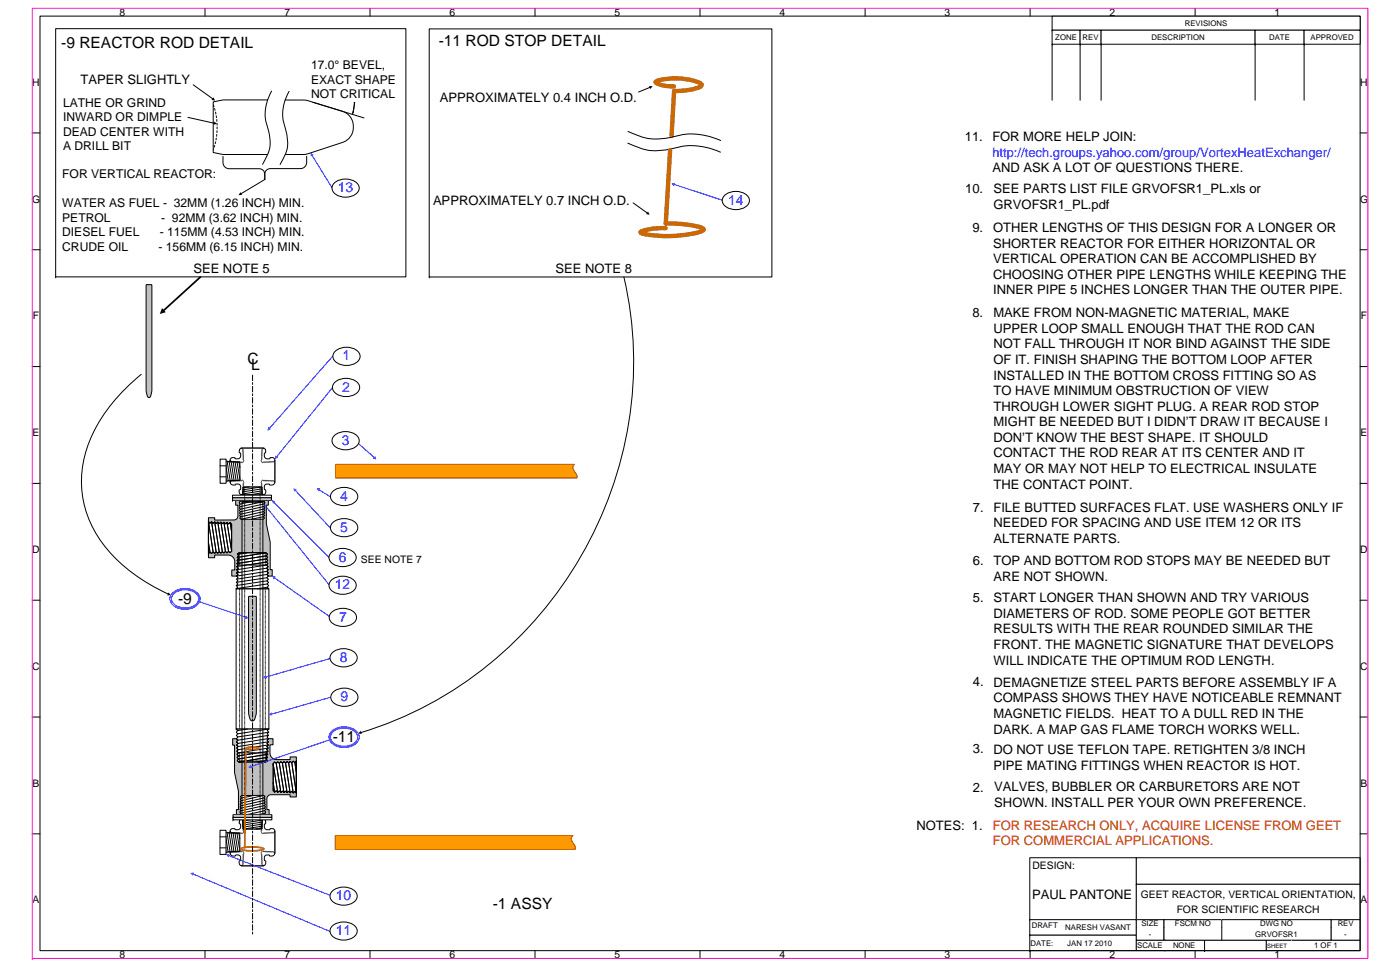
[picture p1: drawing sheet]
<svg xmlns="http://www.w3.org/2000/svg" width="267mm" height="184mm" viewBox="0 0 267 184" stroke-linecap="round" stroke-linejoin="round" font-family="sans-serif">
<path d="M63.9 88.4h45.6l-.3 .3a1.48 1.48 0 0 0 .5 1.5l.3 .5-.1 .3h-46z" fill-rule="evenodd" fill="#f90"/>
<path d="M63.9 88.4h45.6l-.3 .3a1.48 1.48 0 0 0 .5 1.5l.3 .5-.1 .3h-46z" fill="none" stroke="#930" stroke-width=".19"/>
<path d="M68.1 84.3l3.2 2.8" fill="none" stroke="#00f" stroke-width=".19"/>
<path d="M71.4 86.8l.3 .7-.7-.2z" fill="#00f"/>
<path d="M45.6 85.7v.1M45.7 85.5l.4-.2h4a.59 .59 0 0 1 .5 .5 .59 .59 0 0 1-.2 .6v.7a.73 .73 0 0 0 1 .1l.1-.1 .6 .1 .3 .4v4.2a.66 .66 0 0 1-.5 .5 .66 .66 0 0 1-.7-.1h-.6a.86 .86 0 0 0-.2 1l.1 .1a.6 .6 0 0 1-.4 1h-4a.59 .59 0 0 1-.5-.5 .59 .59 0 0 1 .2-.6v-.8l-.2-.2h-.6a.61 .61 0 0 1-.8 .2 .61 .61 0 0 1-.4-.6v-4.2l.3-.4 .6-.1 .1 .2a.72 .72 0 0 0 .9-.2 .72 .72 0 0 0-.1-1zM46 85.3h4.2l-.4 .4 .2 .2-.2 .2 .2 .2-.2 .2 .2 .2-.2 .1 .2 .2-.2 .2 .1 .2-.2 .2 .2 .4 .2 .1 .2-.2 .2 .2 .2-.2 .2 .2 .2-.2 .1 .2 .2-.2 .2 .2 .2-.2 .2 .1 .4-.3v4.2l-.4-.4-.2 .2-.2-.2-.2 .2-.2-.2-.1 .1-.2-.2-.2 .2-.2-.2-.2 .2-.2-.2-.2 .1-.2 .5 .2 .2-.1 .2 .2 .1-.2 .2 .2 .2-.2 .2 .2 .2-.2 .2 .2 .2-.2 .2 .4 .4h-4.2l.4-.4-.2-.2 .2-.2-.2-.2 .2-.2-.2-.2 .2-.2-.2-.2 .2-.1-.2-.2 .2-.2-.1-.5-.2-.1-.2 .2-.2-.2-.2 .2-.2-.2-.2 .2-.1-.1-.2 .2-.2-.2-.2 .2-.2-.2-.4 .4v-4.2l.4 .3 .2-.1 .2 .2 .2-.2 .2 .2 .1-.2 .2 .2 .2-.2 .2 .2 .2-.2 .2 .2 .2-.1 .1-.4-.2-.2 .2-.2-.2-.2 .2-.2-.2-.1 .2-.2-.2-.2 .2-.2-.2-.2 .2-.2zM50.6 85.7v.1M45.6 156.4h.1M45.7 156.2l.4-.2h4a.59 .59 0 0 1 .5 .4 .59 .59 0 0 1-.2 .6v.7a.77 .77 0 0 0 1 .2l.1-.1 .6 .1 .3 .4v4.1a.64 .64 0 0 1-.5 .6 .64 .64 0 0 1-.7-.2l-.6 .1a.86 .86 0 0 0-.2 1h.1a.59 .59 0 0 1-.4 1h-4a.59 .59 0 0 1-.5-.5 .59 .59 0 0 1 .2-.6v-.5l-.2-.4h-.7a.62 .62 0 0 1-.7 .1 .62 .62 0 0 1-.4-.6v-4.1l.3-.4 .6-.1 .1 .2a.72 .72 0 0 0 .9-.3 .72 .72 0 0 0-.1-.9zM46 156h4.2l-.4 .3 .2 .2-.2 .2 .2 .2-.2 .2 .2 .2-.2 .2 .2 .2-.2 .2 .1 .2-.2 .1 .2 .5h.2l.2-.1 .2 .1 .2-.2 .2 .2 .2-.2 .1 .2 .2-.2 .2 .2 .2-.2 .2 .2 .4-.4v4.2l-.4-.4-.2 .2-.2-.2-.2 .2-.2-.2-.1 .2-.2-.2-.2 .2-.2-.2-.2 .1-.2-.1h-.2l-.2 .5 .2 .2-.1 .2 .2 .2-.2 .2 .2 .2-.2 .1 .2 .2-.2 .2 .2 .2-.2 .2 .4 .4h-4.2l.4-.4-.2-.2 .2-.2-.2-.2 .2-.2-.2-.1 .2-.2-.2-.2 .2-.2-.2-.2 .2-.2-.1-.5h-.2l-.2 .1-.2-.1-.2 .2-.2-.2-.2 .2-.1-.2-.2 .2-.2-.2-.2 .2-.2-.2-.4 .4v-4.2l.4 .4 .2-.2 .2 .2 .2-.2 .2 .2 .1-.2 .2 .2 .2-.2 .2 .2 .2-.1 .2 .1h.2l.1-.5-.2-.1 .2-.2-.2-.2 .2-.2-.2-.2 .2-.2-.2-.2 .2-.2-.2-.2 .2-.2zM50.6 156.4h.1" fill="none" stroke="#000" stroke-width=".19"/>
<path d="M63.9 159.1h45.3l-.3 .3-.1 .4 .4 .8a1.08 1.08 0 0 1 .4 1.1h-45.7z" fill-rule="evenodd" fill="#f90"/>
<path d="M63.9 159.1h45.3l-.3 .3-.1 .4 .4 .8a1.08 1.08 0 0 1 .4 1.1h-45.7z" fill="none" stroke="#930" stroke-width=".19"/>
<path d="M196.2 163.3h20.3v11.8h-20.3z" fill="#fff"/>
<path d="M196.2 163.3h20.3v11.8h-20.3zM196.2 175.1h.1" fill="none" stroke="#000" stroke-width=".19"/>
<path d="M196.2 175.1h20.3v3h-20.3z" fill="#fff"/>
<path d="M196.2 175.1h20.3v3h-20.3zM196.2 178.1h.1" fill="none" stroke="#000" stroke-width=".19"/>
<path d="M196.2 178.1h20.3v2.9h-20.3z" fill="#fff"/>
<path d="M196.2 178.1h20.3v2.9h-20.3zM196.2 181h.1" fill="none" stroke="#000" stroke-width=".19"/>
<path d="M216.5 163.3h42.6v5.1h-42.6z" fill="#fff"/>
<path d="M216.5 163.3h42.6v5.1h-42.6zM216.5 168.4h.1" fill="none" stroke="#000" stroke-width=".19"/>
<path d="M216.5 168.4h42.6v6.7h-42.6z" fill="#fff"/>
<path d="M216.5 168.4h42.6v6.7h-42.6zM216.5 175.1h.1" fill="none" stroke="#000" stroke-width=".19"/>
<path d="M216.5 175.1h5.2v1.6h-5.2z" fill="#fff"/>
<path d="M216.5 176.7v-1.6h5.2v1.6" fill="none" stroke="#000" stroke-width=".19"/>
<path d="M221.7 175.1h11v1.6h-11z" fill="#fff"/>
<path d="M221.7 176.7v-1.6h11v1.6" fill="none" stroke="#000" stroke-width=".19"/>
<path d="M232.7 175.1h20.9v1.6h-20.9z" fill="#fff"/>
<path d="M232.7 176.7v-1.6h20.9v1.6" fill="none" stroke="#000" stroke-width=".19"/>
<path d="M253.6 175.1h5.5v1.6h-5.5z" fill="#fff"/>
<path d="M253.6 176.7v-1.6h5.5v1.6" fill="none" stroke="#000" stroke-width=".19"/>
<path d="M216.5 176.7h5.2v2.4h-5.2z" fill="#fff"/>
<path d="M216.5 176.7v2.4h5.2v-2.4" fill="none" stroke="#000" stroke-width=".19"/>
<path d="M221.7 176.7h11v2.4h-11z" fill="#fff"/>
<path d="M221.7 176.7v2.4h11v-2.4" fill="none" stroke="#000" stroke-width=".19"/>
<path d="M232.7 176.7h20.9v2.4h-20.9z" fill="#fff"/>
<path d="M232.7 176.7v2.4h20.9v-2.4" fill="none" stroke="#000" stroke-width=".19"/>
<path d="M253.6 176.7h5.5v2.4h-5.5z" fill="#fff"/>
<path d="M253.6 176.7v2.4h5.5v-2.4" fill="none" stroke="#000" stroke-width=".19"/>
<path d="M216.5 179.1h5.6v1.9h-5.6z" fill="#fff"/>
<path d="M222.1 179.1h-5.6v1.9h5.6" fill="none" stroke="#000" stroke-width=".19"/>
<path d="M221.7 179.1h7.8v1.9h-7.8z" fill="#fff"/>
<path d="M221.7 179.1h7.8v1.9h-7.8" fill="none" stroke="#000" stroke-width=".19"/>
<path d="M229.5 179.1h11.7v1.9h-11.7z" fill="#fff"/>
<path d="M229.5 179.1h11.7v1.9h-11.7zM229.5 181h.1" fill="none" stroke="#000" stroke-width=".19"/>
<path d="M241.2 179.1h4.9v1.9h-4.9z" fill="#fff"/>
<path d="M246.1 179.1h-4.9v1.9h4.9" fill="none" stroke="#000" stroke-width=".19"/>
<path d="M246.1 179.1h13v1.9h-13z" fill="#fff"/>
<path d="M10.6 5.5h66.7v47.2h-66.7zM51.7 17.4a8.5 8.5 0 0 0-.5 7.5 6.7 6.7 0 0 1-.9 5.8l-.3 .6M55.1 17.4a8.4 8.4 0 0 0-.6 7.5 6.6 6.6 0 0 1-.8 5.8l-.3 .6M10.6 52.7h.1M246.1 179.1h13v1.9h-13" fill="none" stroke="#000" stroke-width=".19"/>
<path d="M38.2 52.7l-7.1 6.5" fill="none" stroke="#000" stroke-width=".33"/>
<path d="M30.9 58.7l.7 .8-1.2 .3z" fill="#000"/>
<path d="M59.5 19.5l9.8 3zM59.6 19.1h10.2z" fill-rule="evenodd" fill="#fff"/>
<path d="M59.5 19.5l9.8 3zM59.6 19.1h10.2zM67.5 19.6l-.4 2.2M67.5 19.1l-.2 2.2" fill="none" stroke="#000" stroke-width=".19"/>
<path d="M67.5 19.1l.2 .5h-.3zM67.1 21.3h.3l-.3 .5z" fill="#000"/>
<path d="M59.2 11.1h16.2v8.3h-16.2z" fill="#fff"/>
<path d="M36.8 16.2l3.8 2.6M51 19h-8.5l-1.9 .4v9.6l1.9 .4h8.4M54.3 19l4.1 .1 6.8 2.1a3.2 3.2 0 0 1 2.1 2.9 3.2 3.2 0 0 1-2 3l-6.9 2.2-4 .1M35.8 22.4l5 1.1" fill="none" stroke="#000" stroke-width=".19"/>
<path d="M40.6 19.9a12.7 12.7 0 0 1 0 8.6" fill="none" stroke="#000" stroke-width=".19" stroke-dasharray=".5 .2" stroke-linecap="butt"/>
<path d="M40.7 18.5l.3 .7-.7-.1zM40.8 23.2l.5 .4-.6 .1z" fill="#000"/>
<path d="M27.9 54.2h1v.2v19.7l-.2 1.3-.3 .3-.3-.3-.3-1.3z" fill-rule="evenodd" fill="#c0c0c0"/>
<path d="M27.9 54.2h1v.2v19.7l-.2 1.3-.3 .3-.3-.3-.3-1.3zM26.9 71.3a30.7 30.7 0 0 0-10.6 15 19.8 19.8 0 0 0 5.7 20 34.2 34.2 0 0 0 10.1 6.8" fill="none" stroke="#000" stroke-width=".19"/>
<path d="M32.1 112.8l.5 .5-.7 .1z" fill="#000"/>
<path d="M47.4 113.6h1.4v.2v22.3a1.31 1.31 0 0 1-.5 1.1 .45 .45 0 0 1-.7-.2l-.3-1.4z" fill-rule="evenodd" fill="#c0c0c0"/>
<path d="M47.4 113.6h1.4v.2v22.3a1.31 1.31 0 0 1-.5 1.1 .45 .45 0 0 1-.7-.2l-.3-1.4zM46.1 155h4l-.2 .2 .2 .2-.2 .2 .2 .2-.3 .2 .2 .2-.2 .1 .2 .2-.2 .2 .2 .2-.2 .2 .2 .2-.2 .2 .2 .2-.2 .2h-3.4l-.2-.2 .2-.2-.2-.2 .2-.2-.2-.2 .2-.2-.2-.2 .1-.2-.2-.1 .2-.2-.2-.2 .2-.2-.2-.2 .2-.2zM47.5 155l-1.2 .2M50 157.7l-1.2 .2M50 157.3l-3.6 .6M50 156.9l-3.6 .6M50 156.2l-3.6 .5M50 156.5l-3.6 .6M50 155.8l-3.7 .5M50.1 155.4l-3.8 .6M50.1 155l-3.8 .6" fill="none" stroke="#000" stroke-width=".19"/>
<path d="M45.6 97.4h4.9v47.5h-4.9z" fill="none" stroke="#000" stroke-width=".19" stroke-dasharray=".2 .1" stroke-linecap="butt"/>
<path d="M39.7 98.6h1.2v.4h3.7a.74 .74 0 0 0 .7-.8v-2h-.4v-.9h6.2v.9h-.4v3.5l.8 3.6v5.2h.4v1.2h-7.7v-1.2h.5v-1.5a1.25 1.25 0 0 0-1.2-1.3h-2.6v.5h-1.2v-.8l.3-.3 .3 .3 .3-.3 .3 .3 .3-.3 .3 .3 .3-.3 .3 .2 .3-.2 .3 .2 .2-.3 .3 .3 .3-.3 .3 .3 .3-.3v-1.6v-3.6l-.2-.3-.4 .3-.2-.3-.4 .3-.2-.3-.3 .2-.3-.3-.3 .3-.3-.3-.3 .3-.3-.3-.3 .3-.3-.3-.3 .3-.3-.4v6.1zM45.2 105.5l.3 .4-.3 .2 .3 .3-.3 .3 .2 .3-.3 .3 .3 .3-.3 .3 .3 .3-.3 .3 .3 .3-.3 .3 .2 .3-.3 .3h6.1l-.3-.3 .3-.3-.3-.3 .3-.3-.3-.3 .3-.3-.3-.3 .2-.3-.3-.3 .3-.3-.3-.3 .3-.2-.3-.3 .3-.3-.3-.3h-5.2z" fill-rule="evenodd" fill="#c0c0c0"/>
<g fill="none" stroke="#000" stroke-width=".19">
<path d="M39.7 99.3l.9 5.8-.3 .3-.3-.3-.3-1.7zM39.7 99.3l.3 .4 .3-.3 .9 5.7-.3 .3-.3-.3zM39.7 98.6h1.2v.4h3.7a.74 .74 0 0 0 .7-.8v-2h-.4v-.9h6.2v.9h-.4v3.5l.8 3.6v5.2h.4v1.2h-7.7v-1.2h.5v-1.5a1.25 1.25 0 0 0-1.2-1.3h-2.6v.5h-1.2v-.8l.3-.3 .3 .3 .3-.3 .3 .3 .3-.3 .3 .3 .3-.3 .3 .2 .3-.2 .3 .2 .2-.3 .3 .3 .3-.3 .3 .3 .3-.3v-1.6v-3.6l-.2-.3-.4 .3-.2-.3-.4 .3-.2-.3-.3 .2-.3-.3-.3 .3-.3-.3-.3 .3-.3-.3-.3 .3-.3-.3-.3 .3-.3-.4v6.1zM40.3 99.4l.3 .3 .3-.3 .9 5.7-.3 .3-.3-.3zM40.9 99.4l.3 .3 .3-.3 .9 5.7-.3 .2-.3-.2zM41.5 99.4l.3 .3 .3-.3 .8 5.6-.2 .3-.3-.2zM42.1 99.4l.3 .3 .3-.2 .8 5.5-.2 .3-.4-.3zM42.7 99.5l.2 .3 .3-.3 .9 5.5-.2 .3-.4-.3zM43.9 99.5l.2 .3v1.5zM39.7 103.4l.3 1.7-.3 .3zM44.1 101.3v3.7l-.9-5.5 .3 .3 .4-.3 .2 1.8M45 109.7l5.8-.9 .3 .3-.3 .3-1.7 .3z"/>
<path d="M45.1 109.1l5.7-.9 .3 .3-.3 .3-5.8 .9 .3-.3zM45.1 108.5l5.7-.9 .3 .3-.3 .3-5.7 .9 .3-.3zM45.1 107.9l5.6-.9 .3 .3-.2 .3-5.7 .9 .3-.3zM45.1 107.3l5.6-.9 .3 .3-.3 .3-5.6 .9 .3-.3zM45.2 106.7l5.5-.8 .3 .2-.3 .3-5.6 .9 .3-.3zM45.2 106.2l5.5-.9 .3 .2-.3 .4-5.5 .8 .3-.3zM45.2 105.5l.3-.2h5.2l.3 .3-.3 .3 .3 .3-.3 .2 .3 .3-.3 .3 .3 .3-.2 .3 .3 .3-.3 .3 .3 .3-.3 .3 .3 .3-.3 .3 .3 .3h-6.1l.3-.3-.2-.3 .3-.3-.3-.3 .3-.3-.3-.3 .3-.3-.3-.3 .3-.3-.2-.3 .3-.3-.3-.3 .3-.2zM45.2 105.5l1.9-.2h3.6l-5.5 .9 .3-.3zM45.2 105.5l.3-.2h1.5zM49.1 109.7l1.7-.3 .3 .3z"/>
</g>
<path d="M45.5 95.3h5l-.2 .2 .2 .3-.2 .2 .2 .2-.3 .3 .3 .2-.3 .2 .2 .3-.2 .2 .2 .3-.2 .2 .2 .3-.2 .2 .2 .3-.3 .2h-4.2l-.2-.2 .2-.3-.3-.2 .3-.3-.3-.2 .2-.2-.2-.3 .2-.2-.2-.3 .2-.2-.2-.3 .2-.2-.2-.2 .2-.3z" fill-rule="evenodd" fill="#fff"/>
<g fill="none" stroke="#000" stroke-width=".19">
<path d="M45.5 95.3h5l-.2 .2 .2 .3-.2 .2 .2 .2-.3 .3 .3 .2-.3 .2 .2 .3-.2 .2 .2 .3-.2 .2 .2 .3-.2 .2 .2 .3-.3 .2h-4.2l-.2-.2 .2-.3-.3-.2 .3-.3-.3-.2 .2-.2-.2-.3 .2-.2-.2-.3 .2-.2-.2-.3 .2-.2-.2-.2 .2-.3zM46.2 92.9l.2-.2h3.4l.2 .2-.2 .2 .2 .2-.2 .2 .2 .2-.2 .2 .2 .2-.2 .2 .3 .1-.2 .3 .2 .1-.2 .2 .2 .2-.2 .2 .2 .2h-4l.2-.2-.2-.2 .2-.2-.2-.2 .2-.1-.1-.3 .2-.1-.2-.2 .2-.2-.2-.2 .2-.2-.2-.2 .2-.2zM46.8 95.3l-1 .2M47.4 92.7l-1.2 .2M49 95.3l-3.2 .7M49.8 92.7l-3.6 .6M49.8 93.1l-3.6 .6M49.8 93.5l-3.6 .6M49.8 93.9l-3.6 .5M49.9 94.3l-3.7 .5M49.9 95.1l-3.8 .5M49.9 95.4l-1.3 .2"/>
<path d="M49.9 94.7l-3.8 .5M50.2 98.4l-2.3 .5M50.2 97.9l-4.3 1M50.2 97.4l-4.3 1M50.2 96.9l-4.3 1M50.2 96.5l-4.4 1M50.3 96l-4.5 1M50.3 95.5l-4.5 1"/>
</g>
<path d="M44.3 140.7h7.7v1.1h-.6v1.6a1.23 1.23 0 0 0 1.3 1.3h2.6v-.6h1.2v.8l-.3 .3-.3-.3-.3 .4-.3-.3-.3 .3-.3-.3-.3 .3-.3-.3-.3 .3-.3-.2-.3 .3-.3-.3-.3 .3-.3-.3-.3 .3v5.2l.3 .3 .3-.3 .3 .3 .3-.3 .3 .3 .3-.3 .3 .3 .3-.2 .3 .3 .3-.3 .3 .3 .3-.3 .3 .3 .3-.3 .3 .3v-6.1v6.9h-1.2v-.5h-3.8a.77 .77 0 0 0-.7 .8v2.1h.5v.9h-6.3v-.9h.4v-3.5l-.7-3.6v-5.2h-.4zM45 140.7l.3 .3-.3 .3 .4 .3-.3 .3 .3 .3-.3 .3 .3 .2-.3 .3 .3 .3-.3 .3 .3 .3-.2 .3 .3 .3-.3 .3 .3 .3h5.2l.2-.3-.2-.3 .3-.2-.3-.4 .3-.2-.3-.4 .3-.2-.2-.4 .3-.2-.3-.3 .3-.3-.3-.3 .3-.3-.3-.3 .3-.3z" fill-rule="evenodd" fill="#c0c0c0"/>
<g fill="none" stroke="#000" stroke-width=".19">
<path d="M44.3 140.7h7.7v1.1h-.6v1.6a1.23 1.23 0 0 0 1.3 1.3h2.6v-.6h1.2v.8l-.3 .3-.3-.3-.3 .4-.3-.3-.3 .3-.3-.3-.3 .3-.3-.3-.3 .3-.3-.2-.3 .3-.3-.3-.3 .3-.3-.3-.3 .3v5.2l.3 .3 .3-.3 .3 .3 .3-.3 .3 .3 .3-.3 .3 .3 .3-.2 .3 .3 .3-.3 .3 .3 .3-.3 .3 .3 .3-.3 .3 .3v-6.1v6.9h-1.2v-.5h-3.8a.77 .77 0 0 0-.7 .8v2.1h.5v.9h-6.3v-.9h.4v-3.5l-.7-3.6v-5.2h-.4zM45 140.7h2.1l-1.8 .3zM45 140.7h6.1l-.3 .3 .3 .3-.3 .3 .3 .3-.3 .3 .3 .3-.3 .2 .2 .4-.3 .2 .3 .4-.3 .2 .3 .4-.3 .2 .2 .3-.2 .3h-5.2l-.3-.3 .3-.3-.3-.3 .2-.3-.3-.3 .3-.3-.3-.3 .3-.3-.3-.2 .3-.3-.3-.3 .3-.3-.4-.3 .3-.3zM45.3 141l1.8-.3h4l-5.7 .9-.4-.3zM45.4 141.6l5.7-.9-.3 .3 .3 .3-5.7 .9-.3-.3zM45.4 142.2l5.7-.9-.3 .3 .3 .3-5.7 .8-.3-.2zM45.4 142.7l5.7-.8-.3 .3 .3 .3-5.7 .8-.3-.2zM45.4 143.3l5.7-.8-.3 .2 .2 .3-5.6 .9-.3-.2zM45.4 143.9l5.6-.9-.3 .3 .3 .3-5.5 .9-.3-.2zM45.5 144.5l5.5-.9-.3 .3 .3 .3-5.5 .9-.3-.3zM45.5 145.1l5.5-.9-.3 .3 .2 .3-1.8 .3zM49.1 145.1l1.8-.3-.2 .3z"/>
<path d="M52 145.4l.9 5.5-.3-.3-.3 .2-.3-1.8zM52 149.1l.3 1.7-.3-.2zM52.3 145.1l.3 .3 .9 5.5-.3-.3-.3 .3-.9-5.5zM52.9 145.1l.3 .3 .9 5.5-.3-.3-.3 .3-.9-5.5zM53.5 145.1l.3 .2 .9 5.7-.3-.3-.3 .2-.9-5.5zM54.1 145l.3 .3 .9 5.7-.3-.3-.3 .3-.9-5.7zM54.7 145l.3 .3 .9 5.7-.3-.3-.3 .3-.9-5.7zM55.3 145l.3 .3 .9 5.7-.3-.3-.3 .3-.9-5.7zM55.9 144.9l.3 .3 .3 1.8v4l-.9-5.7zM56.5 144.9v2.1l-.3-1.8z"/>
</g>
<path d="M46 151.5h4.2l.3 .2-.2 .3 .2 .2-.2 .2 .2 .3-.2 .2 .3 .3-.3 .2 .3 .2-.2 .3 .2 .2-.2 .3 .2 .2-.2 .3 .2 .2h-5l.3-.2-.2-.3 .2-.2-.2-.3 .2-.2-.2-.3 .2-.2-.2-.2 .3-.2-.3-.3 .3-.2-.2-.3 .2-.2-.2-.3z" fill-rule="evenodd" fill="#fff"/>
<path d="M45 112.1h6.2v26.7h-6.2zM46 151.5h4.2l.3 .2-.2 .3 .2 .2-.2 .2 .2 .3-.2 .2 .3 .3-.3 .2 .3 .2-.2 .3 .2 .2-.2 .3 .2 .2-.2 .3 .2 .2h-5l.3-.2-.2-.3 .2-.2-.2-.3 .2-.2-.2-.3 .2-.2-.2-.2 .3-.2-.3-.3 .3-.2-.2-.3 .2-.2-.2-.3zM48.3 151.5l-2.3 .5M50.2 151.5l-4.2 1M50.3 152l-4.3 1M50.3 152.4l-4.4 1M50.3 152.9l-4.4 1M50.3 153.4l-4.4 1M50.4 153.9l-4.5 1M50.4 154.4l-3.2 .7M50.4 154.9l-1 .2" fill="none" stroke="#000" stroke-width=".19"/>
<path d="M45.2 107.9l.3-.3h5.2l.3 .3-.2 .3 .3 .3-.3 .3 .3 .3-.3 .3 .3 .3-.3 .3 .3 .3-.3 .3 .4 .3-.3 .3 .3 .3-.3 .3 .3 .3h-6.2l.3-.3-.3-.3 .3-.3-.3-.3 .3-.3-.2-.3 .3-.3-.3-.3 .3-.3-.3-.3 .3-.3-.3-.3 .3-.3z" fill-rule="evenodd" fill="#fff"/>
<path d="M45.2 107.9l.3-.3h5.2l.3 .3-.2 .3 .3 .3-.3 .3 .3 .3-.3 .3 .3 .3-.3 .3 .3 .3-.3 .3 .4 .3-.3 .3 .3 .3-.3 .3 .3 .3h-6.2l.3-.3-.3-.3 .3-.3-.3-.3 .3-.3-.2-.3 .3-.3-.3-.3 .3-.3-.3-.3 .3-.3-.3-.3 .3-.3zM47 107.6l-1.8 .3M50.7 107.6l-5.6 .9M50.8 108.2l-5.7 .9M50.8 108.8l-5.7 .9M50.8 109.4l-5.7 .9M50.8 110l-5.8 .9M50.8 110.6l-5.8 .9M50.9 111.2l-5.9 .9M50.9 111.8l-1.8 .3" fill="none" stroke="#000" stroke-width=".19"/>
<path d="M45 138.9l6.2-.1-.3 .3 .3 .3-.3 .3 .3 .3-.3 .3 .2 .4-.3 .2 .3 .4-.3 .2 .3 .4-.3 .2 .3 .4-.3 .2 .3 .4-.4 .3h-5.3l-.3-.3 .3-.3-.3-.3 .3-.3-.3-.3 .3-.3-.3-.3 .3-.4-.4-.2 .3-.4-.3-.2 .3-.4-.3-.3 .3-.3z" fill-rule="evenodd" fill="#fff"/>
<path d="M46.1 95.6h4v59.6h-4zM45 138.9l6.2-.1-.3 .3 .3 .3-.3 .3 .3 .3-.3 .3 .2 .4-.3 .2 .3 .4-.3 .2 .3 .4-.3 .2 .3 .4-.3 .2 .3 .4-.4 .3h-5.3l-.3-.3 .3-.3-.3-.3 .3-.3-.3-.3 .3-.3-.3-.3 .3-.4-.4-.2 .3-.4-.3-.2 .3-.4-.3-.3 .3-.3zM47.1 138.8l-1.8 .3M51.2 139.4l-5.9 .9M51.2 138.8l-5.9 .9M51 143.1l-1.8 .3M51.1 142.5l-5.7 .9M51.1 141.9l-5.7 .9M51.1 141.3l-5.7 .9M51.1 140.7l-5.7 .9M51.2 140l-5.8 .9" fill="none" stroke="#000" stroke-width=".19"/>
<path d="M44.3 94.8h7.4v.5h-7.4z" fill="#fff"/>
<path d="M44.3 94.8h7.4v.5h-7.4zM44.3 95.3h.1" fill="none" stroke="#000" stroke-width=".19"/>
<path d="M44.3 94.3h7.4v.5h-7.4z" fill="#fff"/>
<path d="M44.3 94.3h7.4v.5h-7.4zM44.3 94.8h.1" fill="none" stroke="#000" stroke-width=".19"/>
<path d="M44.4 155.7h7.4v.4h-7.4z" fill="#fff"/>
<path d="M44.4 155.7h7.4v.4h-7.4zM44.4 156.1h.1" fill="none" stroke="#000" stroke-width=".19"/>
<path d="M44.4 155.2h7.4v.4h-7.4z" fill="#fff"/>
<path d="M44.4 155.2h7.4v.4h-7.4zM44.4 155.6h.1" fill="none" stroke="#000" stroke-width=".19"/>
<path d="M62.9 125.4l-12.3 3.5" fill="none" stroke="#00f" stroke-width=".19"/>
<path d="M50.1 129.1l.5-.5 .2 .6z" fill="#00f"/>
<path d="M62.9 132.8l-11.2 3.2" fill="none" stroke="#00f" stroke-width=".19"/>
<path d="M51.2 136.1l.5-.4 .2 .6z" fill="#00f"/>
<path d="M52.2 95.7l10.5 10.4" fill="none" stroke="#00f" stroke-width=".19"/>
<path d="M51.8 95.3l.7 .2-.5 .4z" fill="#00f"/>
<path d="M56.2 93.4l6.7 7.1" fill="none" stroke="#00f" stroke-width=".19"/>
<path d="M55.9 93l.6 .2-.4 .4z" fill="#00f"/>
<path d="M63.3 73.9l-10.6 13.1" fill="none" stroke="#00f" stroke-width=".19"/>
<path d="M52.5 86.7l.5 .4-.6 .3z" fill="#00f"/>
<path d="M52.3 110l10.4 7.4" fill="none" stroke="#00f" stroke-width=".19"/>
<path d="M51.9 109.7l.6 .1-.3 .5z" fill="#00f"/>
<path d="M63.4 67.8l-12.1 13.8" fill="none" stroke="#00f" stroke-width=".19"/>
<path d="M51.1 81.3l.5 .4-.7 .3z" fill="#00f"/>
<path d="M60.8 93.3l2.1 1.3" fill="none" stroke="#00f" stroke-width=".19"/>
<path d="M60.3 93h.7l-.3 .6z" fill="#00f"/>
<path d="M42.9 87.8h.4l.2 .2 .1-.2 .2 .2 .2-.2 .2 .2 .2-.1 .2 .2 .2-.2 .2 .2 .1-.2 .2 .2 .2-.2 .2 .2v3.3l-.2 .2-.2-.2-.1 .2-.2-.2-.2 .2-.2-.2-.2 .2-.2-.2-.2 .2-.2-.1-.1 .2-.2-.2-.2 .2-.4-.2v.2z" fill-rule="evenodd" fill="#fff"/>
<path d="M42.9 87.8h.4l.2 .2 .1-.2 .2 .2 .2-.2 .2 .2 .2-.1 .2 .2 .2-.2 .2 .2 .1-.2 .2 .2 .2-.2 .2 .2v3.3l-.2 .2-.2-.2-.1 .2-.2-.2-.2 .2-.2-.2-.2 .2-.2-.2-.2 .2-.2-.1-.1 .2-.2-.2-.2 .2-.4-.2v.2zM42.9 87.8l.6 3.7M42.9 90.3l.2 1.2M43.3 87.8l.5 3.7M43.6 87.8l.6 3.6M44 87.8l.6 3.6M44.4 87.9l.6 3.5M44.8 87.9l.5 3.5M45.1 87.9l.6 3.5M45.5 87.9l.2 1.2" fill="none" stroke="#000" stroke-width=".19"/>
<path d="M41.9 87.4h1.2v4.6h-1.2z" fill="#fff"/>
<path d="M41.9 87.4h1.2v4.6h-1.2z" fill="none" stroke="#000" stroke-width=".19"/>
<path d="M42.9 158.5h.3l.2 .2 .2-.2 .2 .2 .2-.2 .2 .2 .2-.2 .2 .2 .1-.1 .2 .1 .2-.1 .2 .2 .2-.2 .2 .2v3.3l-.2 .1-.2-.1-.2 .2-.2-.2-.1 .2-.2-.2-.2 .2-.2-.2-.2 .2-.2-.2-.2 .2-.2-.1-.1 .1-.4-.1v.1z" fill-rule="evenodd" fill="#fff"/>
<path d="M42.9 158.5h.3l.2 .2 .2-.2 .2 .2 .2-.2 .2 .2 .2-.2 .2 .2 .1-.1 .2 .1 .2-.1 .2 .2 .2-.2 .2 .2v3.3l-.2 .1-.2-.1-.2 .2-.2-.2-.1 .2-.2-.2-.2 .2-.2-.2-.2 .2-.2-.2-.2 .2-.2-.1-.1 .1-.4-.1v.1zM42.9 158.5l.5 3.7M43.2 158.5l.6 3.6M43.6 158.5l.6 3.6M44 158.5l.6 3.6M44.4 158.5l.5 3.6M44.7 158.6l.6 3.5M45.1 158.6l.6 3.5M45.5 158.6l.2 1.2M42.9 161l.2 1.2" fill="none" stroke="#000" stroke-width=".19"/>
<path d="M41.9 158.1h1.2v4.6h-1.2z" fill="#fff"/>
<path d="M41.9 158.1h1.2v4.6h-1.2z" fill="none" stroke="#000" stroke-width=".19"/>
<path d="M36.7 166.4l26.2 11" fill="none" stroke="#00f" stroke-width=".19"/>
<path d="M36.3 166.2h.6l-.2 .6z" fill="#00f"/>
<path d="M63.2 176.4a3.2 3.2 0 0 1 4.8 .4 1.78 1.78 0 0 1-1.8 2.2 2.91 2.91 0 0 1-3.2-1.2l-.1-.5z" fill-rule="evenodd" fill="#fff"/>
<path d="M63.2 176.4a3.2 3.2 0 0 1 4.8 .4 1.78 1.78 0 0 1-1.8 2.2 2.91 2.91 0 0 1-3.2-1.2l-.1-.5z" fill="none" stroke="#000" stroke-width=".19"/>
<path d="M63.2 169.8a3.2 3.2 0 0 1 4.8 .4 1.77 1.77 0 0 1-1.8 2.1 2.93 2.93 0 0 1-3.2-1.2l-.1-.4z" fill-rule="evenodd" fill="#fff"/>
<path d="M63.2 169.8a3.2 3.2 0 0 1 4.8 .4 1.77 1.77 0 0 1-1.8 2.1 2.93 2.93 0 0 1-3.2-1.2l-.1-.4z" fill="none" stroke="#000" stroke-width=".19"/>
<path d="M63.4 131.9a3.2 3.2 0 0 1 4.7 .4 1.79 1.79 0 0 1-1.8 2.2 2.88 2.88 0 0 1-3.2-1.3l-.1-.4z" fill-rule="evenodd" fill="#fff"/>
<path d="M63.4 131.9a3.2 3.2 0 0 1 4.7 .4 1.79 1.79 0 0 1-1.8 2.2 2.88 2.88 0 0 1-3.2-1.3l-.1-.4z" fill="none" stroke="#000" stroke-width=".19"/>
<path d="M63.2 124.4a3.2 3.2 0 0 1 4.8 .4 1.79 1.79 0 0 1-1.9 2.1 2.89 2.89 0 0 1-3.1-1.2l-.1-.4z" fill-rule="evenodd" fill="#fff"/>
<path d="M63.2 124.4a3.2 3.2 0 0 1 4.8 .4 1.79 1.79 0 0 1-1.9 2.1 2.89 2.89 0 0 1-3.1-1.2l-.1-.4z" fill="none" stroke="#000" stroke-width=".19"/>
<path d="M63.1 116.7a3.2 3.2 0 0 1 4.7 .4 1.77 1.77 0 0 1-1.8 2.1 2.93 2.93 0 0 1-3.2-1.2l-.1-.4z" fill-rule="evenodd" fill="#fff"/>
<path d="M63.1 116.7a3.2 3.2 0 0 1 4.7 .4 1.77 1.77 0 0 1-1.8 2.1 2.93 2.93 0 0 1-3.2-1.2l-.1-.4z" fill="none" stroke="#000" stroke-width=".19"/>
<path d="M63 105.3a3.2 3.2 0 0 1 4.8 .4 1.79 1.79 0 0 1-1.8 2.1 2.91 2.91 0 0 1-3.2-1.2l-.1-.4z" fill-rule="evenodd" fill="#fff"/>
<path d="M63 105.3a3.2 3.2 0 0 1 4.8 .4 1.79 1.79 0 0 1-1.8 2.1 2.91 2.91 0 0 1-3.2-1.2l-.1-.4z" fill="none" stroke="#000" stroke-width=".19"/>
<path d="M63.3 99.6a3.3 3.3 0 0 1 4.8 .4 1.78 1.78 0 0 1-1.9 2.2 2.91 2.91 0 0 1-3.2-1.3l-.1-.4z" fill-rule="evenodd" fill="#fff"/>
<path d="M63.3 99.6a3.3 3.3 0 0 1 4.8 .4 1.78 1.78 0 0 1-1.9 2.2 2.91 2.91 0 0 1-3.2-1.3l-.1-.4z" fill="none" stroke="#000" stroke-width=".19"/>
<path d="M63.3 93.7a3.2 3.2 0 0 1 4.8 .4 1.79 1.79 0 0 1-1.9 2.1 2.92 2.92 0 0 1-3.2-1.2l-.1-.4z" fill-rule="evenodd" fill="#fff"/>
<path d="M63.3 93.7a3.2 3.2 0 0 1 4.8 .4 1.79 1.79 0 0 1-1.9 2.1 2.92 2.92 0 0 1-3.2-1.2l-.1-.4z" fill="none" stroke="#000" stroke-width=".19"/>
<path d="M63.6 83.1a3.2 3.2 0 0 1 4.7 .4 1.79 1.79 0 0 1-1.8 2.1 2.88 2.88 0 0 1-3.2-1.2l-.1-.5z" fill-rule="evenodd" fill="#fff"/>
<path d="M63.6 83.1a3.2 3.2 0 0 1 4.7 .4 1.79 1.79 0 0 1-1.8 2.1 2.88 2.88 0 0 1-3.2-1.2l-.1-.5z" fill="none" stroke="#000" stroke-width=".19"/>
<path d="M63.7 72.9a3.2 3.2 0 0 1 4.7 .4 1.79 1.79 0 0 1-1.8 2.2 2.91 2.91 0 0 1-3.2-1.3l-.1-.4z" fill-rule="evenodd" fill="#fff"/>
<path d="M63.7 72.9a3.2 3.2 0 0 1 4.7 .4 1.79 1.79 0 0 1-1.8 2.2 2.91 2.91 0 0 1-3.2-1.3l-.1-.4z" fill="none" stroke="#000" stroke-width=".19"/>
<path d="M63.8 67a3.2 3.2 0 0 1 4.7 .4 1.79 1.79 0 0 1-1.8 2.1 2.91 2.91 0 0 1-3.2-1.2l-.1-.4z" fill-rule="evenodd" fill="#fff"/>
<path d="M63.8 67a3.2 3.2 0 0 1 4.7 .4 1.79 1.79 0 0 1-1.8 2.1 2.91 2.91 0 0 1-3.2-1.2l-.1-.4z" fill="none" stroke="#000" stroke-width=".19"/>
<path d="M50.6 96.4l12.1 14.9" fill="none" stroke="#00f" stroke-width=".19"/>
<path d="M50.3 96l.6 .3-.5 .3z" fill="#00f"/>
<path d="M63 110.6a3.2 3.2 0 0 1 4.8 .4 1.76 1.76 0 0 1-1.8 2.1 2.93 2.93 0 0 1-3.2-1.2l-.1-.4z" fill-rule="evenodd" fill="#fff"/>
<g fill="none" stroke="#000" stroke-width=".19">
<path d="M7.6 3.1h251.5v177.9h-251.5zM39.1 1.6v1.5M70.5 1.6v1.5M101.9 1.6v1.5M133.3 1.6v1.5M164.8 1.6v1.5M196.2 1.6v1.5M227.7 1.6v1.5M6.1 25.3h1.5M259.1 25.3h1.5M6.1 47.6h1.5M259.1 47.6h1.5"/>
<path d="M6.1 69.8h1.5M259.1 69.8h1.5M6.1 92.1h1.5M259.1 92.1h1.5M6.1 114.3h1.5M63 110.6a3.2 3.2 0 0 1 4.8 .4 1.76 1.76 0 0 1-1.8 2.1 2.93 2.93 0 0 1-3.2-1.2l-.1-.4zM259.1 114.3h1.5M6.1 136.5h1.5M259.1 136.5h1.5M6.1 158.8h1.5M259.1 158.8h1.5M39.1 181v1.5"/>
<path d="M70.5 181v1.5M101.9 181v1.5M133.4 181v1.5M164.8 181v1.5M196.2 181v1.5M227.7 181v1.5"/>
</g>
<path d="M200.4 3.1h58.7v2.7h-58.7z" fill="#fff"/>
<path d="M200.4 3.1h58.7v2.7h-58.7zM200.4 5.8h.1" fill="none" stroke="#000" stroke-width=".19"/>
<path d="M200.4 5.8h5.4v2.6h-5.4z" fill="#fff"/>
<path d="M200.4 5.8h5.4v2.6h-5.4zM200.4 8.4h.1" fill="none" stroke="#000" stroke-width=".19"/>
<path d="M205.8 5.8h4v2.6h-4z" fill="#fff"/>
<path d="M205.8 5.8h4v2.6h-4zM205.8 8.4h.1" fill="none" stroke="#000" stroke-width=".19"/>
<path d="M209.8 5.8h29.3v2.6h-29.3z" fill="#fff"/>
<path d="M209.8 5.8h29.3v2.6h-29.3zM209.8 8.4h.1" fill="none" stroke="#000" stroke-width=".19"/>
<path d="M239.1 5.8h9.3v2.6h-9.3z" fill="#fff"/>
<path d="M239.1 5.8h9.3v2.6h-9.3zM239.1 8.4h.1" fill="none" stroke="#000" stroke-width=".19"/>
<path d="M248.4 5.8h10.7v2.6h-10.7z" fill="#fff"/>
<path d="M200.4 8.4v10.7M205.8 8.4v10.7M209.8 8.4v10.7M239.1 8.4v10.7M248.4 5.8h10.7v2.6h-10.7zM248.4 8.4h.1M248.4 8.4v10.7" fill="none" stroke="#000" stroke-width=".19"/>
<path d="M59.4 29.6l3.8 6.2" fill="none" stroke="#00f" stroke-width=".19"/>
<path d="M59.2 29.1l.5 .4-.5 .3z" fill="#00f"/>
<path d="M63.6 34.9a3.2 3.2 0 0 1 4.7 .5 1.79 1.79 0 0 1-1.8 2.1 2.88 2.88 0 0 1-3.2-1.2l-.1-.5z" fill-rule="evenodd" fill="#fff"/>
<path d="M63.6 34.9a3.2 3.2 0 0 1 4.7 .5 1.79 1.79 0 0 1-1.8 2.1 2.88 2.88 0 0 1-3.2-1.2l-.1-.5z" fill="none" stroke="#000" stroke-width=".19"/>
<path d="M46.6 92.7h3v65.2h-3z" fill="none" stroke="#000" stroke-width=".19" stroke-dasharray=".2 .1" stroke-linecap="butt"/>
<path d="M46.9 142.5a3.2 3.2 0 0 1 2.4 0 3.2 3.2 0 0 1-2.4 0z" fill-rule="evenodd" fill="#fff"/>
<path d="M46.9 142.5a3.2 3.2 0 0 1 2.4 0 3.2 3.2 0 0 1-2.4 0z" fill="none" stroke="#c60" stroke-width=".34"/>
<path d="M45.9 161.6a7.5 7.5 0 0 1 4.3 .1 7 7 0 0 1-4.4 0z" fill-rule="evenodd" fill="#fff"/>
<path d="M46.8 142.5l-.2 18.9M45.9 161.6a7.5 7.5 0 0 1 4.3 .1 7 7 0 0 1-4.4 0z" fill="none" stroke="#c60" stroke-width=".34"/>
<path d="M128.4 17.3l-.5 8.6M127.7 28.6l-.9 13.9" fill="none" stroke="#c60" stroke-width=".82"/>
<path d="M81.8 5.5h65.2v47.2h-65.2zM123.8 16.6l-2.2 .9M119.6 27.3a11.8 11.8 0 0 0 9.7 .7 12.8 12.8 0 0 1 7.9 1M119.6 25a11.9 11.9 0 0 0 9.7 .8 12.9 12.9 0 0 1 8 1M120.6 38.6l2.7 2M81.8 52.7h.1M118.9 52.7a74.2 74.2 0 0 1-29.4 76.6 71.2 71.2 0 0 1-20.8 10.2" fill="none" stroke="#000" stroke-width=".19"/>
<path d="M123.6 16.4h.7l-.4 .6zM123.4 40.3l.4 .6-.7-.1zM68.2 139.7l.5-.5 .2 .6z" fill="#000"/>
<path d="M43.6 162.9l19.3 7.6" fill="none" stroke="#00f" stroke-width=".19"/>
<path d="M43.1 162.7h.7l-.3 .5z" fill="#00f"/>
<path d="M128.4 16.4l-2.2-.2a1.61 1.61 0 0 1-1.3-.6 11.2 11.2 0 0 1 7.4-.2 1.73 1.73 0 0 1 1.4 .8 1.32 1.32 0 0 1-1.3 .7l-2.4 .4h-1.6" fill="none" stroke="#c60" stroke-width=".82"/>
<path d="M62.8 140.9l-15 5.1" fill="none" stroke="#00f" stroke-width=".19"/>
<path d="M47.3 146.2l.5-.5 .2 .6z" fill="#00f"/>
<path d="M63.3 139.5a3.2 3.2 0 0 1 4.7 .4 1.79 1.79 0 0 1-1.8 2.2 2.88 2.88 0 0 1-3.2-1.3l-.1-.4z" fill-rule="evenodd" fill="#fff"/>
<path d="M38 114.6l8.8 3M63.3 139.5a3.2 3.2 0 0 1 4.7 .4 1.79 1.79 0 0 1-1.8 2.2 2.88 2.88 0 0 1-3.2-1.3l-.1-.4zM63.3 139.1a3.7 3.7 0 0 1 4.8 .4 1.73 1.73 0 0 1-1.3 2.6 3.3 3.3 0 0 1-4-1.3 1.53 1.53 0 0 1 .5-1.7z" fill="none" stroke="#00f" stroke-width=".19"/>
<path d="M46.9 117.2l.4 .5-.6 .1z" fill="#00f"/>
<path d="M33 113.2a3.2 3.2 0 0 1 4.8 .4 1.79 1.79 0 0 1-1.9 2.1 2.91 2.91 0 0 1-3.1-1.2l-.1-.5z" fill-rule="evenodd" fill="#fff"/>
<path d="M128.4 35.1l9.2 3M33 112.8a3.7 3.7 0 0 1 4.8 .4 1.74 1.74 0 0 1-1.3 2.6 3.3 3.3 0 0 1-4.1-1.3 1.53 1.53 0 0 1 .6-1.7zM33 113.2a3.2 3.2 0 0 1 4.8 .4 1.79 1.79 0 0 1-1.9 2.1 2.91 2.91 0 0 1-3.1-1.2l-.1-.5z" fill="none" stroke="#00f" stroke-width=".19"/>
<path d="M127.9 34.9h.7l-.2 .5z" fill="#00f"/>
<path d="M137.9 37.3a3.2 3.2 0 0 1 4.8 .4 1.79 1.79 0 0 1-1.8 2.2 2.91 2.91 0 0 1-3.2-1.3l-.1-.4z" fill-rule="evenodd" fill="#fff"/>
<path d="M42.5 29.8v1.1a1.17 1.17 0 0 0 1.1 1.2h5.8a1.04 1.04 0 0 1 1 1.1v1M50.4 34.2l-4.5 2.7M58.4 29.8v1.1a1.18 1.18 0 0 1-1.1 1.2h-5.8a1.05 1.05 0 0 0-1.1 1v1.1M137.9 37.3a3.2 3.2 0 0 1 4.8 .4 1.79 1.79 0 0 1-1.8 2.2 2.91 2.91 0 0 1-3.2-1.3l-.1-.4zM41.9 88.7h1.2M41.9 90.8h1.2M41.9 159.4h1.2M41.9 161.5h1.2" fill="none" stroke="#000" stroke-width=".19"/>
<path d="M126.8 42.6a17.6 17.6 0 0 1 7.2 1l.1 .1a5.3 5.3 0 0 1-3.3 1 22.6 22.6 0 0 1-8.6-.3l-.2-.1a4.8 4.8 0 0 1 3-.8h1.8" fill="none" stroke="#c60" stroke-width=".82"/>
<path d="M48.1 71.4v106.7" fill="none" stroke="#000" stroke-width=".19" stroke-dasharray="1.2 .2 .5 .2" stroke-linecap="butt"/>
<path d="M6.1 1.6h254.5v180.9h-254.5zM6.1 182.5h.1" fill="none" stroke="#f0f" stroke-width=".19"/>
<path d="M45.8 36.6l.3 .5-.7 .1z" fill="#000"/>
<g font-size="3">
<text x="11.7" y="9.2">-9 REACTOR ROD DETAIL</text>
<text x="83.6" y="8.8">-11 ROD STOP DETAIL</text>
<text x="47.1" y="69.4">C</text>
<text x="47.9" y="70.4">L</text>
<text x="33.9" y="114.9">-9</text>
<text x="63.4" y="141.2">-11</text>
<text x="93.9" y="173">-1 ASSY</text>
</g>
<g font-size="2.6" fill="#00f">
<text x="64.3" y="36.6">13</text>
<text x="138.7" y="39">14</text>
<text x="65.3" y="68.6">1</text>
<text x="65.2" y="74.6">2</text>
<text x="65.1" y="84.7">3</text>
<text x="64.8" y="95.3">4</text>
<text x="64.8" y="101.3">5</text>
<text x="64.5" y="107">6</text>
<text x="63.8" y="112.2">12</text>
<text x="64.6" y="118.4">7</text>
<text x="64.7" y="126">8</text>
<text x="64.9" y="133.6">9</text>
<text x="64" y="171.4">10</text>
<text x="64" y="178.1">11</text>
</g>
<g font-size="2.5">
<text x="15.3" y="16">TAPER SLIGHTLY</text>
<text x="83.8" y="19.3">APPROXIMATELY 0.4 INCH O.D.</text>
<text x="183.8" y="26.8">11.</text>
<text x="189" y="26.9">FOR MORE HELP JOIN:</text>
<text x="189" y="32.8">AND ASK A LOT OF QUESTIONS THERE.</text>
<text x="82.5" y="39">APPROXIMATELY 0.7 INCH O.D.</text>
<text x="183.9" y="36.7">10.</text>
<text x="189.3" y="36.8">SEE PARTS LIST FILE GRVOFSR1_PL.xls or</text>
<text x="189.3" y="39.8">GRVOFSR1_PL.pdf</text>
<text x="185.2" y="44.1">9.</text>
<text x="189.2" y="44.2">OTHER LENGTHS OF THIS DESIGN FOR A LONGER OR</text>
<text x="189.2" y="47.1">SHORTER REACTOR FOR EITHER HORIZONTAL OR</text>
<text x="36.9" y="52">SEE NOTE 5</text>
<text x="105.8" y="52">SEE NOTE 8</text>
<text x="189.2" y="50.1">VERTICAL OPERATION CAN BE ACCOMPLISHED BY</text>
<text x="189.2" y="53.1">CHOOSING OTHER PIPE LENGTHS WHILE KEEPING THE</text>
<text x="189.2" y="56">INNER PIPE 5 INCHES LONGER THAN THE OUTER PIPE.</text>
<text x="185.2" y="60.3">8.</text>
<text x="189.3" y="60.4">MAKE FROM NON-MAGNETIC MATERIAL, MAKE</text>
<text x="189.3" y="63.4">UPPER LOOP SMALL ENOUGH THAT THE ROD CAN</text>
<text x="189.3" y="66.4">NOT FALL THROUGH IT NOR BIND AGAINST THE SIDE</text>
<text x="189.3" y="69.3">OF IT. FINISH SHAPING THE BOTTOM LOOP AFTER</text>
<text x="189.3" y="72.3">INSTALLED IN THE BOTTOM CROSS FITTING SO AS</text>
<text x="189.3" y="75.3">TO HAVE MINIMUM OBSTRUCTION OF VIEW</text>
<text x="189.3" y="78.2">THROUGH LOWER SIGHT PLUG. A REAR ROD STOP</text>
<text x="189.3" y="81.2">MIGHT BE NEEDED BUT I DIDN’T DRAW IT BECAUSE I</text>
<text x="189.3" y="84.2">DON’T KNOW THE BEST SHAPE. IT SHOULD</text>
<text x="189.3" y="87.1">CONTACT THE ROD REAR AT ITS CENTER AND IT</text>
<text x="189.3" y="90.1">MAY OR MAY NOT HELP TO ELECTRICAL INSULATE</text>
<text x="189.3" y="93.1">THE CONTACT POINT.</text>
<text x="185.3" y="97.4">7.</text>
<text x="189.3" y="97.4">FILE BUTTED SURFACES FLAT. USE WASHERS ONLY IF</text>
<text x="189.3" y="100.4">NEEDED FOR SPACING AND USE ITEM 12 OR ITS</text>
<text x="185.3" y="107.6">6.</text>
<text x="189.3" y="107.6">TOP AND BOTTOM ROD STOPS MAY BE NEEDED BUT</text>
<text x="189.3" y="103.4">ALTERNATE PARTS.</text>
<text x="189.3" y="110.6">ARE NOT SHOWN.</text>
<text x="185.3" y="114.6">5.</text>
<text x="189.3" y="114.7">START LONGER THAN SHOWN AND TRY VARIOUS</text>
<text x="189.3" y="117.7">DIAMETERS OF ROD. SOME PEOPLE GOT BETTER</text>
<text x="189.3" y="120.6">RESULTS WITH THE REAR ROUNDED SIMILAR THE</text>
<text x="189.3" y="123.6">FRONT. THE MAGNETIC SIGNATURE THAT DEVELOPS</text>
<text x="185.3" y="130.7">4.</text>
<text x="189.3" y="130.8">DEMAGNETIZE STEEL PARTS BEFORE ASSEMBLY IF A</text>
<text x="189.3" y="126.6">WILL INDICATE THE OPTIMUM ROD LENGTH.</text>
<text x="189.3" y="133.8">COMPASS SHOWS THEY HAVE NOTICEABLE REMNANT</text>
<text x="189.3" y="136.8">MAGNETIC FIELDS. HEAT TO A DULL RED IN THE</text>
<text x="185.3" y="143.5">3.</text>
<text x="189.3" y="139.7">DARK. A MAP GAS FLAME TORCH WORKS WELL.</text>
<text x="189.3" y="143.6">DO NOT USE TEFLON TAPE. RETIGHTEN 3/8 INCH</text>
<text x="189.3" y="146.6">PIPE MATING FITTINGS WHEN REACTOR IS HOT.</text>
<text x="185.3" y="150.9">2.</text>
<text x="189.4" y="150.6">VALVES, BUBBLER OR CARBURETORS ARE NOT</text>
<text x="189.4" y="153.6">SHOWN. INSTALL PER YOUR OWN PREFERENCE.</text>
<text x="174.6" y="158.1">NOTES: 1.</text>
<text x="196.6" y="171.2">PAUL PANTONE</text>
</g>
<text font-size="2.5" fill="#00f" x="189" y="29.8">http://tech.groups.yahoo.com/group/VortexHeatExchanger/</text>
<g font-size="2.5" fill="#f00">
<text x="189.1" y="158">FOR RESEARCH ONLY, ACQUIRE LICENSE FROM GEET</text>
<text x="189.1" y="161">FOR COMMERCIAL APPLICATIONS.</text>
</g>
<g font-size="2.3">
<text x="59.3" y="13.2">17.0° BEVEL,</text>
<text x="59.3" y="16">EXACT SHAPE</text>
<text x="12" y="20.4">LATHE OR GRIND</text>
<text x="12" y="23.1">INWARD OR DIMPLE</text>
<text x="59.3" y="18.7">NOT CRITICAL</text>
<text x="12" y="25.9">DEAD CENTER WITH</text>
<text x="12" y="28.7">A DRILL BIT</text>
<text x="11.9" y="33.9">FOR VERTICAL REACTOR:</text>
<text x="11.9" y="39.4">WATER AS FUEL - 32MM (1.26 INCH) MIN.</text>
<text x="11.9" y="42.2">PETROL</text>
<text x="11.9" y="45">DIESEL FUEL</text>
<text x="11.9" y="47.8">CRUDE OIL</text>
<text x="30.2" y="47.8">- 156MM (6.15 INCH) MIN.</text>
<text x="30.4" y="45">- 115MM (4.53 INCH) MIN.</text>
<text x="30.7" y="42.2">- 92MM (3.62 INCH) MIN.</text>
</g>
<g font-size="2">
<text x="22.8" y="3">8</text>
<text x="54.2" y="3">7</text>
<text x="85.6" y="3">6</text>
<text x="117.1" y="3">5</text>
<text x="148.5" y="3">4</text>
<text x="180" y="3">3</text>
<text x="211.4" y="3">2</text>
<text x="242.8" y="3">1</text>
<text x="6.2" y="16.3">H</text>
<text x="259.1" y="16.3">H</text>
<text x="6.1" y="38.6">G</text>
<text x="259.1" y="38.6">G</text>
<text x="6.3" y="60.8">F</text>
<text x="259.2" y="60.8">F</text>
<text x="6.2" y="83.1">E</text>
<text x="259.2" y="83.1">E</text>
<text x="6.2" y="105.3">D</text>
<text x="68.7" y="107.2">SEE NOTE 7</text>
<text x="259.1" y="105.3">D</text>
<text x="6.2" y="127.6">C</text>
<text x="259.1" y="127.6">C</text>
<text x="6.2" y="149.8">B</text>
<text x="259.2" y="149.8">B</text>
<text x="196.7" y="165.5">DESIGN:</text>
<text x="6.2" y="172">A</text>
<text x="217.3" y="171.1">GEET REACTOR, VERTICAL ORIENTATION,</text>
<text x="224.2" y="173.8">FOR SCIENTIFIC RESEARCH</text>
<text x="259.2" y="172">A</text>
<text x="22.8" y="182.5">8</text>
<text x="54.2" y="182.5">7</text>
<text x="85.6" y="182.5">6</text>
<text x="117.1" y="182.5">5</text>
<text x="148.5" y="182.5">4</text>
<text x="180" y="182.5">3</text>
<text x="211.4" y="182.5">2</text>
<text x="242.8" y="182.5">1</text>
</g>
<g font-size="1.5">
<text x="225.7" y="4.9">REVISIONS</text>
<text x="201" y="7.6">ZONE</text>
<text x="206.2" y="7.6">REV</text>
<text x="219.4" y="7.6">DESCRIPTION</text>
<text x="241.8" y="7.6">DATE</text>
<text x="249.6" y="7.6">APPROVED</text>
<text x="196.6" y="176.7">DRAFT</text>
<text x="202.9" y="177.1">NARESH VASANT</text>
<text x="217.4" y="176.4">SIZE</text>
<text x="218.8" y="178.4">-</text>
<text x="223.8" y="176.4">FSCM NO</text>
<text x="239.1" y="178.4">GRVOFSR1</text>
<text x="240" y="176.4">DWG NO</text>
<text x="254.8" y="176.4">REV</text>
<text x="256.1" y="178.4">-</text>
<text x="196.3" y="180.1">DATE:</text>
<text x="203.3" y="180.1">JAN 17 2010</text>
<text x="216.6" y="180.6">SCALE</text>
<text x="223.5" y="180.6">NONE</text>
<text x="250.3" y="180.6">1 OF 1</text>
</g>
<text font-size="1.1" x="241.4" y="180.4">SHEET</text>
</svg>
